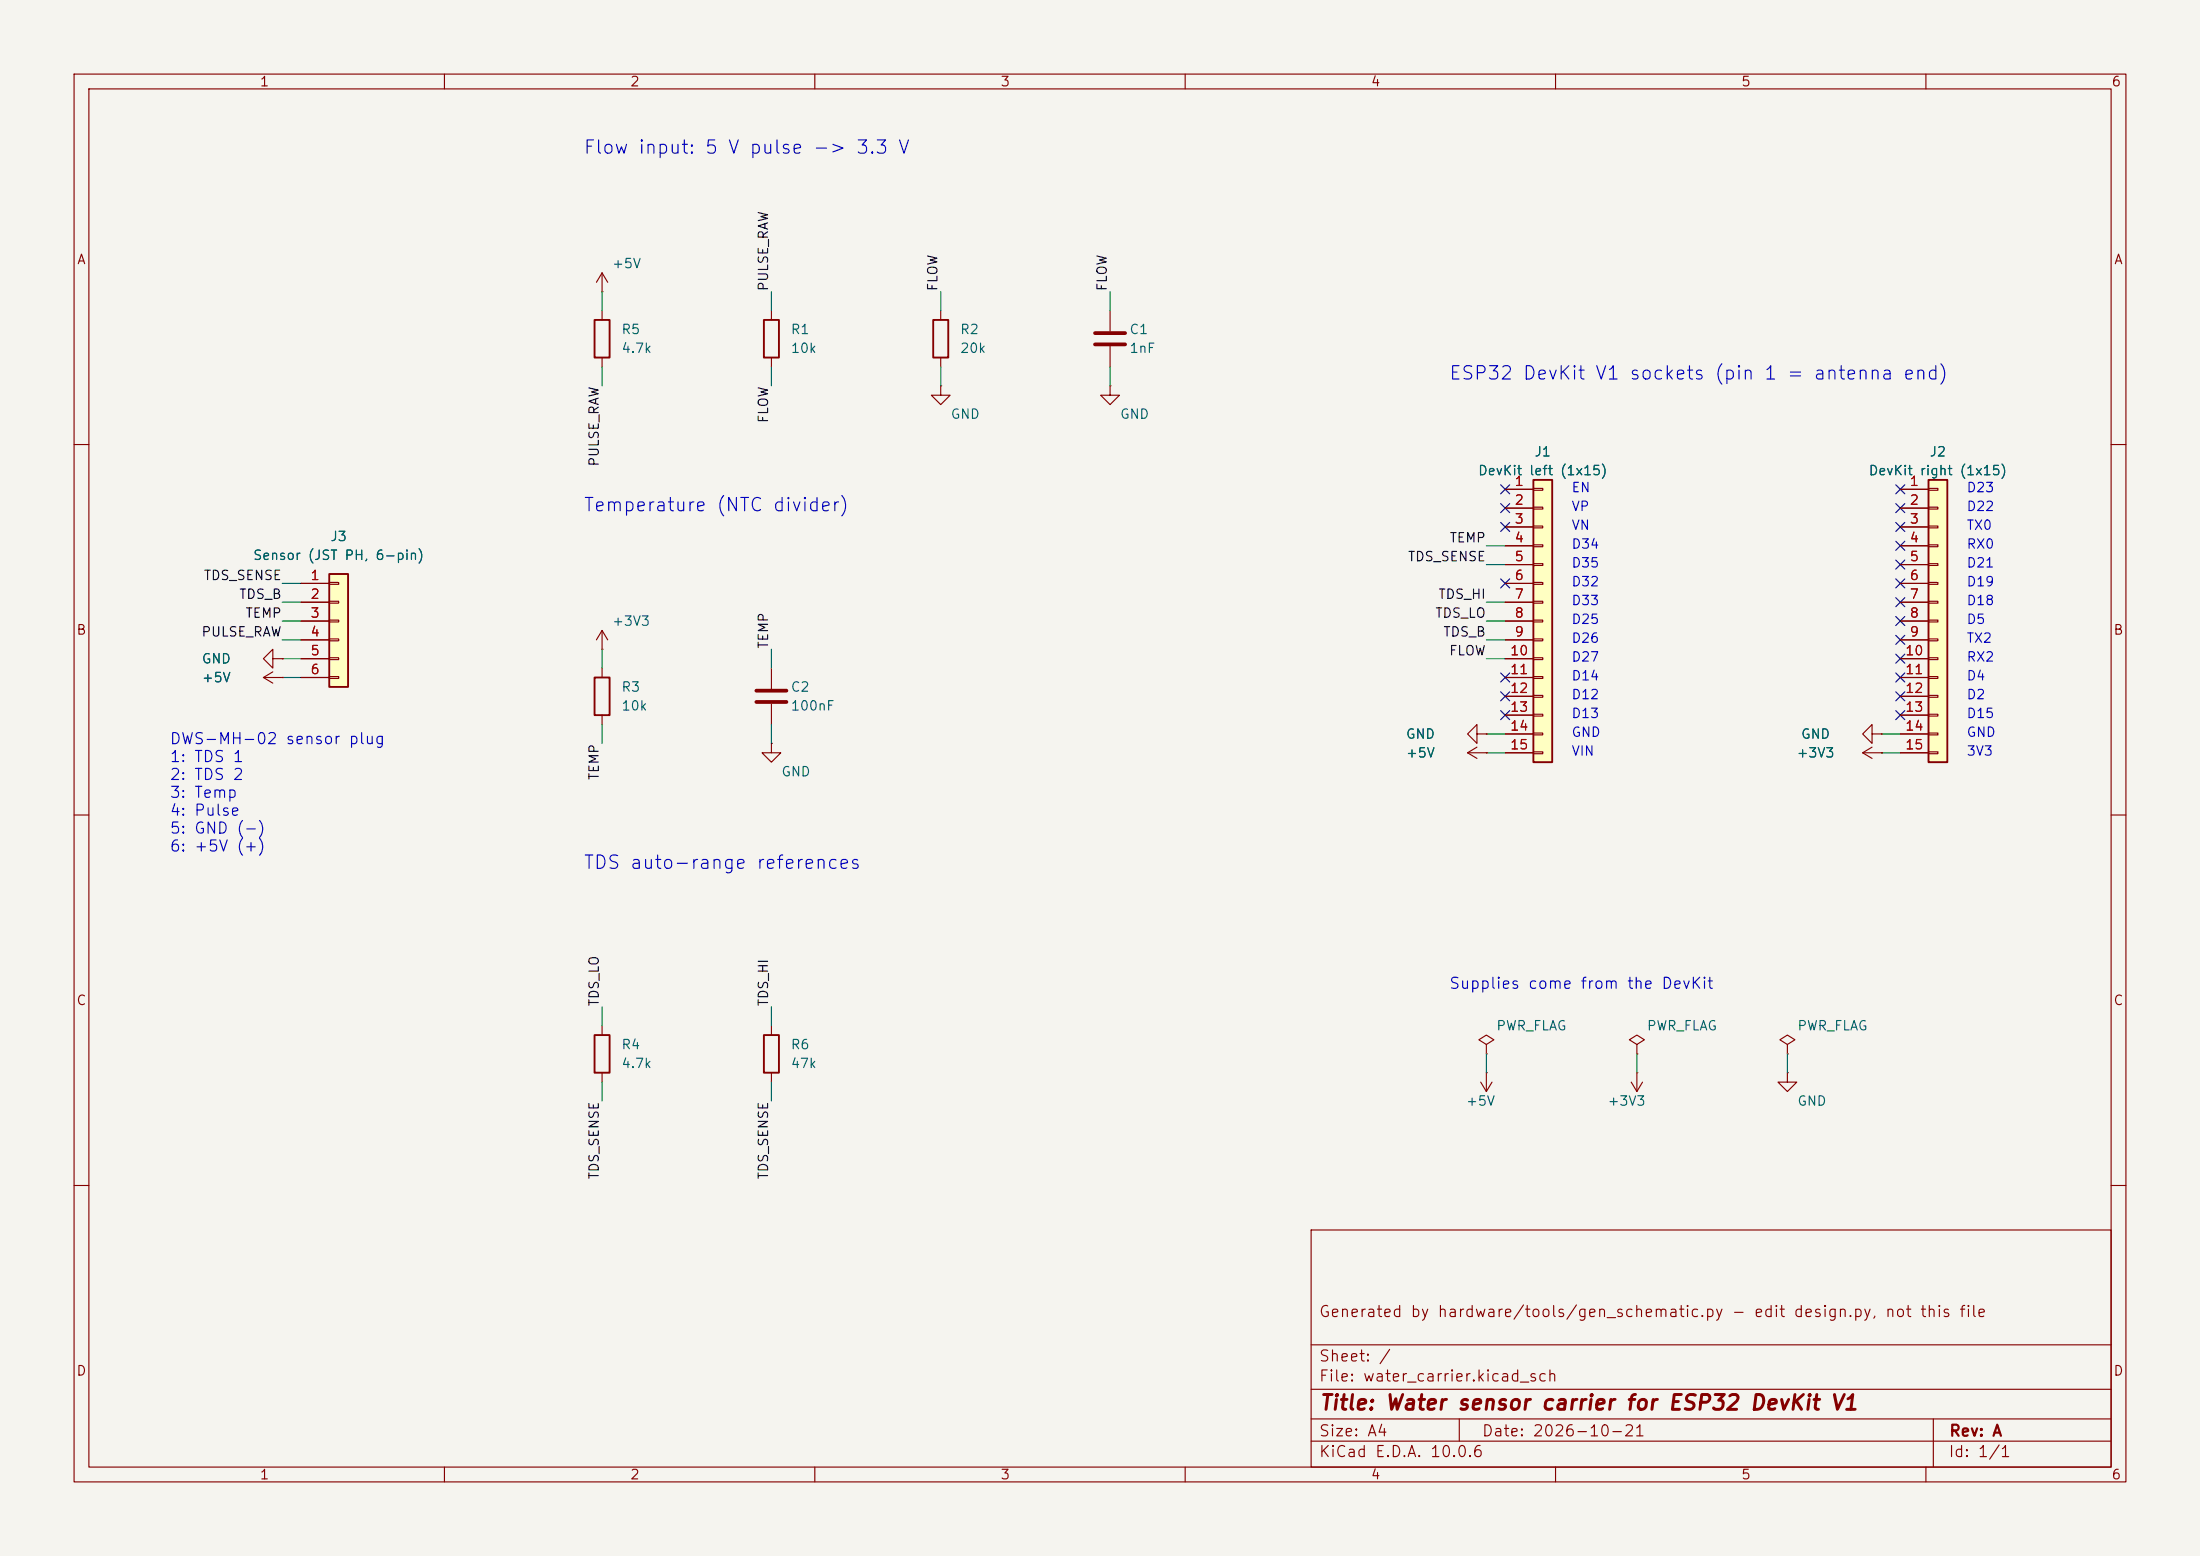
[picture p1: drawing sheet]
<svg xmlns="http://www.w3.org/2000/svg" width="297mm" height="210mm" viewBox="0 0 297 210" stroke-linecap="round" stroke-linejoin="round" font-family="sans-serif">
<path d="M0 0h297v210h-297z" fill="#f5f4ef" stroke="#f5f4ef" stroke-width=".14"/>
<g fill="none" stroke="#840000" stroke-width=".15">
<path d="M10 10h277v190h-277zM12 12h273v186h-273zM60 10v2M110 10v2M160 10v2M210 10v2M260 10v2M81.3 41.9v1.3M81.3 48.3v1.2M10 60h2M285 60h2M104.1 90.2v2.8"/>
<path d="M104.1 95v2.8M10 110h2M285 110h2M220.2 146.1l.8 1.2M221 144.8h.1M221 144.8v2.5M221.7 146.1l-.7 1.2M241.3 144.8v1.3h1.3l-1.3 1.2-1.3-1.2h1.3M241.3 144.8h.1M10 160h2M177 166h108v32h-108zM285 160h2"/>
<path d="M60 198v2M110 198v2M160 198v2M177 194.5h108M177 191.5h108M177 187.5h108M177 181.5h108M197 191.5v3M210 198v2M260 198v2M261 191.5v6.5"/>
</g>
<path d="M80.3 43.2h2v5.1h-2z" fill="none" stroke="#840000" stroke-width=".25"/>
<path d="M102.1 93.2h4.1M102.1 94.7h4.1" fill="none" stroke="#840000" stroke-width=".51"/>
<path d="M44.4 77.5h2.6v15.2h-2.6z" fill="#ffffc2"/>
<path d="M103.1 43.2h2.1v5.1h-2.1zM126 43.2h2v5.1h-2zM44.4 77.5h2.6v15.2h-2.6zM103.1 139.7h2.1v5.1h-2.1z" fill="none" stroke="#840000" stroke-width=".25"/>
<g fill="none" stroke="#840000" stroke-width=".15">
<path d="M81.3 39.4h.1M81.3 36.8l-.8 1.3M81.3 36.8l.7 1.3M81.3 36.8v2.6M104.1 41.9v1.3M104.1 48.3v1.2M127 41.9v1.3M127 48.3v1.2M40.6 78.7h3.8M44.4 78.6h1.3v.3h-1.3zM35.6 91.4h2.5M35.6 91.4l1.2 .8"/>
<path d="M36.8 88.9v-1.3l-1.2 1.3 1.2 1.3v-1.3h1.3M36.8 90.7l-1.2 .7M38.1 91.4h.1M38.1 88.9h.1M40.6 81.3h3.8M40.6 83.8h3.8M40.6 86.4h3.8M40.6 88.9h3.8M40.6 91.4h3.8M44.4 81.2h1.3v.2h-1.3zM44.4 83.7h1.3v.2h-1.3zM44.4 86.2h1.3v.3h-1.3z"/>
<path d="M44.4 88.8h1.3v.2h-1.3zM44.4 91.3h1.3v.3h-1.3zM251.5 101.6l1.2 .8M251.5 101.6h2.5M252.7 100.8l-1.2 .8M254 101.6h.1M104.1 138.4v1.3M104.1 144.8v1.3M199.9 146.1l.8 1.2M200.7 144.8h.1M200.7 141l1-.7-1-.6-1.1 .6 1.1 .7v1.2M200.7 142.2h.1"/>
<path d="M200.7 144.8v2.5M201.4 146.1l-.7 1.2M221 141l1-.7-1-.6-1 .6 1 .7v1.2M221 142.2h.1M241.3 141l1-.7-1-.6-1 .6 1 .7v1.2M241.3 142.2h.1"/>
</g>
<path d="M207 64.8h2.5v38.1h-2.5z" fill="#ffffc2"/>
<path d="M207 64.8h2.5v38.1h-2.5zM80.3 91.4h2v5.1h-2zM80.3 139.7h2v5.1h-2z" fill="none" stroke="#840000" stroke-width=".25"/>
<g fill="none" stroke="#840000" stroke-width=".15">
<path d="M127 52.1v1.2h1.3l-1.3 1.3-1.3-1.3h1.3M127 52.1h.1M149.9 52.1v1.2h1.2l-1.2 1.3-1.3-1.3h1.3M149.9 52.1h.1M149.9 41.9v2.8M149.9 46.7v2.8M203.2 66h3.8M203.2 68.6h3.8M203.2 71.1h3.8M203.2 73.7h3.8M203.2 76.2h3.8M203.2 78.7h3.8"/>
<path d="M207 65.9h1.3v.3h-1.3zM207 68.5h1.3v.2h-1.3zM207 71h1.3v.2h-1.3zM207 73.5h1.3v.3h-1.3zM207 76.1h1.3v.2h-1.3zM207 78.6h1.3v.3h-1.3zM81.3 87.6h.1M81.3 85.1l-.8 1.3M81.3 85.1l.7 1.3M81.3 85.1v2.5M81.3 90.2v1.2M81.3 96.5v1.3"/>
<path d="M199.4 99.1v-1.3l-1.3 1.3 1.3 1.2v-1.2h1.3M200.7 99.1h.1M203.2 81.3h3.8M203.2 83.8h3.8M203.2 86.4h3.8M203.2 88.9h3.8M203.2 91.4h3.8M203.2 94h3.8M203.2 96.5h3.8M203.2 99.1h3.8M207 81.2h1.3v.2h-1.3zM207 83.7h1.3v.2h-1.3z"/>
<path d="M207 86.2h1.3v.3h-1.3zM207 88.8h1.3v.2h-1.3zM207 91.3h1.3v.3h-1.3zM207 93.9h1.3v.2h-1.3zM207 96.4h1.3v.2h-1.3zM207 98.9h1.3v.3h-1.3zM252.7 99.1v-1.3l-1.2 1.3 1.2 1.2v-1.2h1.3M254 99.1h.1M104.1 100.3v1.3h1.3l-1.3 1.3-1.2-1.3h1.2M104.1 100.3h.1M198.1 101.6h2.6M198.1 101.6l1.3 .8"/>
<path d="M199.4 100.8l-1.3 .8M200.7 101.6h.1M203.2 101.6h3.8M207 101.5h1.3v.2h-1.3zM81.3 138.4v1.3M81.3 144.8v1.3"/>
</g>
<path d="M147.8 45h4.1M147.8 46.5h4.1" fill="none" stroke="#840000" stroke-width=".51"/>
<path d="M260.3 64.8h2.6v38.1h-2.6z" fill="#ffffc2"/>
<path d="M260.3 64.8h2.6v38.1h-2.6z" fill="none" stroke="#840000" stroke-width=".25"/>
<g fill="none" stroke="#840000" stroke-width=".15">
<path d="M40.6 78.7h3.8M203.2 66h3.8M203.2 68.6h3.8M203.2 71.1h3.8M203.2 73.7h3.8M203.2 76.2h3.8M203.2 78.7h3.8M256.5 66h3.8M256.5 68.6h3.8M256.5 71.1h3.8M256.5 73.7h3.8M256.5 76.2h3.8"/>
<path d="M256.5 78.7h3.8M260.3 65.9h1.3v.3h-1.3zM260.3 68.5h1.3v.2h-1.3zM260.3 71h1.3v.2h-1.3zM260.3 73.5h1.3v.3h-1.3zM260.3 76.1h1.3v.2h-1.3zM260.3 78.6h1.3v.3h-1.3zM38.1 88.9h.1M38.1 91.4h.1M40.6 81.3h3.8M40.6 83.8h3.8M40.6 86.4h3.8"/>
<path d="M40.6 88.9h3.8M40.6 91.4h3.8M200.7 99.1h.1M203.2 81.3h3.8M203.2 83.8h3.8M203.2 86.4h3.8M203.2 88.9h3.8M203.2 91.4h3.8M203.2 94h3.8M203.2 96.5h3.8M203.2 99.1h3.8M254 99.1h.1"/>
<path d="M256.5 81.3h3.8M256.5 83.8h3.8M256.5 86.4h3.8M256.5 88.9h3.8M256.5 91.4h3.8M256.5 94h3.8M256.5 96.5h3.8M256.5 99.1h3.8M260.3 81.2h1.3v.2h-1.3zM260.3 83.7h1.3v.2h-1.3zM260.3 86.2h1.3v.3h-1.3zM260.3 88.8h1.3v.2h-1.3z"/>
<path d="M260.3 91.3h1.3v.3h-1.3zM260.3 93.9h1.3v.2h-1.3zM260.3 96.4h1.3v.2h-1.3zM260.3 98.9h1.3v.3h-1.3zM200.7 101.6h.1M203.2 101.6h3.8M254 101.6h.1M256.5 101.6h3.8M260.3 101.5h1.3v.2h-1.3z"/>
</g>
<g fill="none" stroke="#009600" stroke-width=".15">
<path d="M81.3 39.4v2.5M104.1 39.4v2.5M127 39.4v2.5M149.9 39.4v2.5M81.3 49.5v2.6M104.1 49.5v2.6M127 49.5v2.6M149.9 49.5v2.6M38.1 78.7h2.5M200.7 73.7h2.5M200.7 76.2h2.5M38.1 81.3h2.5"/>
<path d="M38.1 83.8h2.5M38.1 91.4h2.5M38.1 86.4h2.5M38.1 88.9h2.5M81.3 87.6v2.6M81.3 97.8v2.5M104.1 87.6v2.6M104.1 97.8v2.5M200.7 81.3h2.5M200.7 83.8h2.5M200.7 86.4h2.5M200.7 88.9h2.5"/>
<path d="M200.7 99.1h2.5M254 99.1h2.5M200.7 101.6h2.5M254 101.6h2.5M81.3 135.9v2.5M104.1 135.9v2.5M81.3 146.1v2.5M104.1 146.1v2.5M200.7 142.2v2.6M221 142.2v2.6M241.3 142.2v2.6"/>
</g>
<g fill="none" stroke="#000084" stroke-width=".15">
<path d="M202.6 78.1l1.2 1.2M202.6 68l1.2 1.2M202.6 65.4l1.2 1.2M202.6 70.5l1.2 1.2M203.8 78.1l-1.2 1.2M203.8 68l-1.2 1.2M203.8 65.4l-1.2 1.2M203.8 70.5l-1.2 1.2M255.9 78.1l1.2 1.2M255.9 68l1.2 1.2M255.9 65.4l1.2 1.2M255.9 70.5l1.2 1.2"/>
<path d="M255.9 73.1l1.2 1.2M255.9 75.6l1.2 1.2M257.1 78.1l-1.2 1.2M257.1 68l-1.2 1.2M257.1 65.4l-1.2 1.2M257.1 70.5l-1.2 1.2M257.1 73.1l-1.2 1.2M257.1 75.6l-1.2 1.2M202.6 95.9l1.2 1.2M202.6 93.4l1.2 1.2M202.6 90.8l1.2 1.2M203.8 95.9l-1.2 1.2"/>
<path d="M203.8 93.4l-1.2 1.2M203.8 90.8l-1.2 1.2M255.9 80.7l1.2 1.2M255.9 83.2l1.2 1.2M255.9 90.8l1.2 1.2M255.9 93.4l1.2 1.2M255.9 95.9l1.2 1.2M255.9 88.3l1.2 1.2M255.9 85.8l1.2 1.2M257.1 80.7l-1.2 1.2M257.1 83.2l-1.2 1.2M257.1 90.8l-1.2 1.2"/>
<path d="M257.1 93.4l-1.2 1.2M257.1 95.9l-1.2 1.2M257.1 88.3l-1.2 1.2M257.1 85.8l-1.2 1.2"/>
</g>
<text font-size="2" fill="#840000" x="178" y="190.8">Title: Water sensor carrier for ESP32 DevKit V1</text>
<g font-size="1.8" fill="#0000c2">
<text x="78.7" y="21.2">Flow input: 5 V pulse -&gt; 3.3 V</text>
<text x="195.5" y="51.7">ESP32 DevKit V1 sockets (pin 1 = antenna end)</text>
<text x="78.7" y="69.5">Temperature (NTC divider)</text>
<text x="78.7" y="117.7">TDS auto-range references</text>
</g>
<g font-size="1.5" fill="#0000c2">
<text x="22.8" y="100.8">DWS-MH-02 sensor plug</text>
<text x="22.8" y="103.2">1: TDS 1</text>
<text x="22.8" y="105.7">2: TDS 2</text>
<text x="22.8" y="108.1">3: Temp</text>
<text x="22.8" y="110.5">4: Pulse</text>
<text x="22.8" y="112.9">5: GND (-)</text>
<text x="22.8" y="115.3">6: +5V (+)</text>
<text x="195.5" y="133.8">Supplies come from the DevKit</text>
</g>
<g font-size="1.5" fill="#840000">
<text x="178" y="178.1">Generated by hardware/tools/gen_schematic.py - edit design.py, not this file</text>
<text x="178" y="184.1">Sheet: /</text>
<text x="178" y="186.8">File: water_carrier.kicad_sch</text>
<text x="178" y="197">KiCad E.D.A. 10.0.6</text>
<text x="178" y="194.2">Size: A4</text>
<text x="200" y="194.2">Date: 2026-10-21</text>
<text x="263" y="197">Id: 1/1</text>
<text x="263" y="194.2">Rev: A</text>
</g>
<g font-size="1.3" fill="#840000">
<text x="35" y="12">1</text>
<text x="85" y="12">2</text>
<text x="135" y="12">3</text>
<text x="185" y="12">4</text>
<text x="235" y="12">5</text>
<text x="285" y="12">6</text>
<text x="10.3" y="36">A</text>
<text x="285.3" y="36">A</text>
<text x="10.2" y="86">B</text>
<text x="285.2" y="86">B</text>
<text x="10.2" y="136">C</text>
<text x="285.2" y="136">C</text>
<text x="10.2" y="186">D</text>
<text x="285.2" y="186">D</text>
<text x="35" y="200">1</text>
<text x="85" y="200">2</text>
<text x="135" y="200">3</text>
<text x="185" y="200">4</text>
<text x="235" y="200">5</text>
<text x="285" y="200">6</text>
</g>
<g font-size="1.3" fill="#006464">
<text x="82.5" y="36.5">+5V</text>
<text x="83.8" y="45.4">R5</text>
<text x="83.8" y="48">4.7k</text>
<text x="106.7" y="45.4">R1</text>
<text x="106.7" y="48">10k</text>
<text x="129.5" y="45.4">R2</text>
<text x="129.5" y="48">20k</text>
<text x="152.4" y="45.4">C1</text>
<text x="152.4" y="48">1nF</text>
<text x="128.3" y="56.8">GND</text>
<text x="151.1" y="56.8">GND</text>
<text x="199.4" y="64.5">DevKit left (1x15)</text>
<text x="207.1" y="61.9">J1</text>
<text x="252.2" y="64.5">DevKit right (1x15)</text>
<text x="260.4" y="61.9">J2</text>
<text x="34.1" y="75.9">Sensor (JST PH, 6-pin)</text>
<text x="44.5" y="73.4">J3</text>
<text x="27.1" y="89.9">GND</text>
<text x="82.5" y="84.8">+3V3</text>
<text x="27.1" y="92.4">+5V</text>
<text x="83.8" y="93.7">R3</text>
<text x="106.7" y="93.7">C2</text>
<text x="83.8" y="96.2">10k</text>
<text x="106.7" y="96.2">100nF</text>
<text x="189.7" y="100">GND</text>
<text x="243" y="100">GND</text>
<text x="105.4" y="105.1">GND</text>
<text x="189.7" y="102.6">+5V</text>
<text x="242.4" y="102.6">+3V3</text>
<text x="83.8" y="141.9">R4</text>
<text x="106.7" y="141.9">R6</text>
<text x="201.9" y="139.4">PWR_FLAG</text>
<text x="222.2" y="139.4">PWR_FLAG</text>
<text x="242.6" y="139.4">PWR_FLAG</text>
<text x="83.8" y="144.5">4.7k</text>
<text x="106.7" y="144.5">47k</text>
<text x="197.8" y="149.6">+5V</text>
<text x="216.9" y="149.6">+3V3</text>
<text x="242.6" y="149.6">GND</text>
</g>
<g font-size="1.3" fill="#0f0f0f">
<text x="104" y="39.4" transform="rotate(-90 104 39.4)">PULSE_RAW</text>
<text x="126.9" y="39.4" transform="rotate(-90 126.9 39.4)">FLOW</text>
<text x="149.7" y="39.4" transform="rotate(-90 149.7 39.4)">FLOW</text>
<text x="104" y="57.2" transform="rotate(-90 104 57.2)">FLOW</text>
<text x="81.2" y="63.1" transform="rotate(-90 81.2 63.1)">PULSE_RAW</text>
<text x="190" y="76.1">TDS_SENSE</text>
<text x="195.6" y="73.5">TEMP</text>
<text x="27.4" y="78.6">TDS_SENSE</text>
<text x="32.2" y="81.2">TDS_B</text>
<text x="33" y="83.7">TEMP</text>
<text x="193.7" y="83.7">TDS_LO</text>
<text x="194.1" y="81.2">TDS_HI</text>
<text x="27.1" y="86.2">PULSE_RAW</text>
<text x="104" y="87.7" transform="rotate(-90 104 87.7)">TEMP</text>
<text x="194.7" y="86.2">TDS_B</text>
<text x="195.5" y="88.8">FLOW</text>
<text x="81.2" y="105.4" transform="rotate(-90 81.2 105.4)">TEMP</text>
<text x="81.2" y="135.9" transform="rotate(-90 81.2 135.9)">TDS_LO</text>
<text x="104" y="135.9" transform="rotate(-90 104 135.9)">TDS_HI</text>
<text x="81.2" y="159.3" transform="rotate(-90 81.2 159.3)">TDS_SENSE</text>
<text x="104" y="159.3" transform="rotate(-90 104 159.3)">TDS_SENSE</text>
</g>
<g font-size="1.3" fill="#a90000">
<text x="204.4" y="65.9">1</text>
<text x="257.7" y="65.9">1</text>
<text x="204.4" y="68.4">2</text>
<text x="204.4" y="71">3</text>
<text x="257.7" y="68.4">2</text>
<text x="257.7" y="71">3</text>
<text x="204.4" y="73.5">4</text>
<text x="204.4" y="76.1">5</text>
<text x="257.7" y="73.5">4</text>
<text x="257.7" y="76.1">5</text>
<text x="41.8" y="78.6">1</text>
<text x="41.8" y="81.1">2</text>
<text x="41.8" y="83.7">3</text>
<text x="204.4" y="78.6">6</text>
<text x="204.4" y="81.1">7</text>
<text x="204.4" y="83.7">8</text>
<text x="257.7" y="78.6">6</text>
<text x="257.7" y="81.1">7</text>
<text x="257.7" y="83.7">8</text>
<text x="41.8" y="86.2">4</text>
<text x="41.8" y="88.8">5</text>
<text x="203.8" y="88.8">10</text>
<text x="204.4" y="86.2">9</text>
<text x="257.1" y="88.8">10</text>
<text x="257.7" y="86.2">9</text>
<text x="41.8" y="91.3">6</text>
<text x="203.8" y="91.3">11</text>
<text x="203.8" y="93.8">12</text>
<text x="257.1" y="91.3">11</text>
<text x="257.1" y="93.8">12</text>
<text x="203.8" y="96.4">13</text>
<text x="203.8" y="98.9">14</text>
<text x="203.8" y="101.5">15</text>
<text x="257.1" y="96.4">13</text>
<text x="257.1" y="98.9">14</text>
<text x="257.1" y="101.5">15</text>
</g>
<g font-size="1.3" fill="#0000c2">
<text x="212.1" y="71.8">VN</text>
<text x="212.1" y="66.8">EN</text>
<text x="212.1" y="69.3">VP</text>
<text x="265.4" y="66.8">D23</text>
<text x="265.4" y="69.3">D22</text>
<text x="265.4" y="71.8">TX0</text>
<text x="212.1" y="76.9">D35</text>
<text x="212.1" y="74.4">D34</text>
<text x="265.4" y="74.4">RX0</text>
<text x="265.4" y="76.9">D21</text>
<text x="212.1" y="82">D33</text>
<text x="212.1" y="79.5">D32</text>
<text x="265.4" y="79.5">D19</text>
<text x="265.4" y="82">D18</text>
<text x="212.1" y="84.5">D25</text>
<text x="212.1" y="87.1">D26</text>
<text x="212.1" y="89.6">D27</text>
<text x="265.4" y="84.5">D5</text>
<text x="265.4" y="89.6">RX2</text>
<text x="265.4" y="87.1">TX2</text>
<text x="212.1" y="92.2">D14</text>
<text x="212.1" y="94.7">D12</text>
<text x="265.4" y="92.2">D4</text>
<text x="265.4" y="94.7">D2</text>
<text x="212.1" y="99.8">GND</text>
<text x="212.1" y="97.2">D13</text>
<text x="265.4" y="97.2">D15</text>
<text x="265.4" y="99.8">GND</text>
<text x="212.1" y="102.3">VIN</text>
<text x="265.4" y="102.3">3V3</text>
</g>
</svg>
